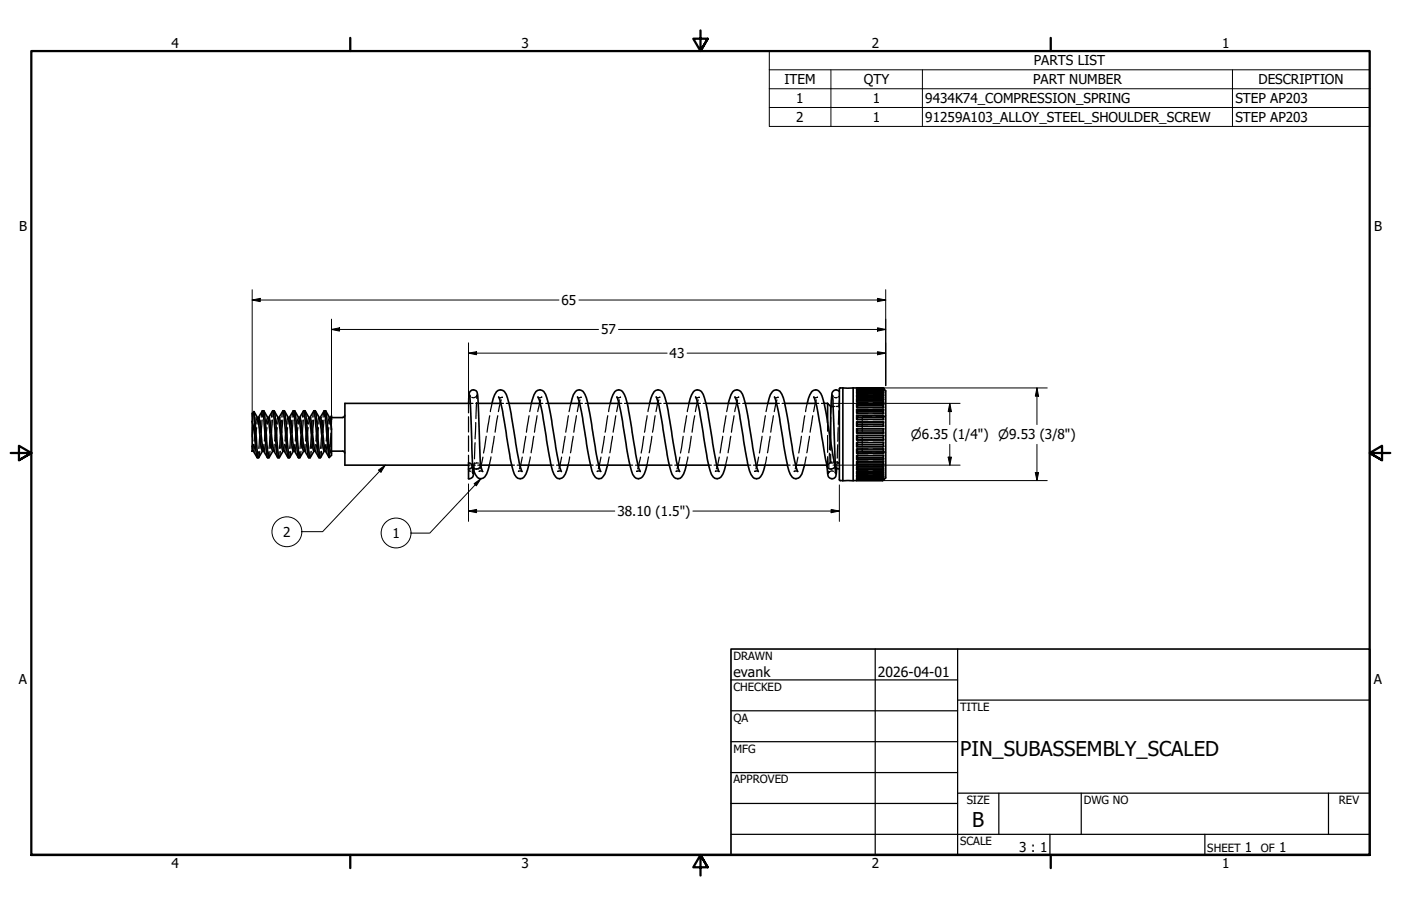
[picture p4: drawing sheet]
<svg xmlns="http://www.w3.org/2000/svg" width="432mm" height="279mm" viewBox="0 0 432 279" stroke-linecap="round" stroke-linejoin="round" font-family="sans-serif">
<!-- layer: Hidden (ANSI) -->
<g fill="none" stroke="#000" stroke-width=".38">
<path d="M264 119.7l3.4 .1M264 120h.2M264.2 120l.1 .2M264.2 119.8l.1 .2M264.3 120h.1M264.3 120h3.2M267.3 120h-3M268.9 120h3.5M269 119.8h3.2M77.9 131.6l-.2 3.1M78.2 137l-.4 2.1M78.2 126.9l-.3 3.1"/>
<path d="M78.5 137.2l-.1 1.4-.4 .5M78.7 131.8l-.4 4.2M79.1 131.9l-.4 4.2M79.4 128.8l-.3 .5-.2 1.4M79.7 128.8l-.5 2M79.7 139.3l-.4 1.9M80.1 134.4l-.3 3.9M80.1 139.2l-.3 1.9M80.4 129.6l-.3 3.9M80.5 134.4l-.4 3.8M80.8 126.7l-.3 2M80.8 129.5l-.3 3.9"/>
<path d="M81.3 126.7l-.4 1.9M81.3 137l-.3 2.1M81.7 137.2l-.2 1.4-.3 .5M81.9 131.8l-.4 4.2M82.3 131.9l-.4 4.2M82.5 128.8l-.3 .5-.2 1.4M82.9 128.8l-.5 2M82.9 139.3l-.4 1.9M83.2 134.4l-.3 3.9M83.2 139.2l-.3 1.9M83.6 129.6l-.3 3.9M83.6 134.4l-.3 3.8"/>
<path d="M84 126.7l-.3 2M84 129.5l-.3 3.9M84.5 126.7l-.4 1.9M84.5 137l-.4 2.1M84.9 137.2l-.2 1.4-.3 .5M85.1 131.8l-.5 4.2M85.5 131.9l-.5 4.2M85.7 128.8l-.3 .5-.2 1.4M86 128.8l-.4 2M86 139.3l-.3 1.9M86.4 134.4l-.3 3.9M86.4 139.2l-.3 1.9"/>
<path d="M86.7 129.6l-.2 3.9M86.8 134.4l-.3 3.8M87.2 126.7l-.3 2M87.2 129.5l-.3 3.9M87.6 126.7l-.4 1.9M87.7 137l-.4 2.1M88.1 137.2l-.2 1.4-.3 .5M88.3 131.8l-.5 4.2M88.6 131.9l-.4 4.2M88.9 128.8l-.3 .5-.2 1.4M89.2 128.8l-.4 2M89.2 139.3l-.4 1.9"/>
<path d="M89.6 134.4l-.3 3.9M89.6 139.2l-.3 1.9M89.9 129.6l-.2 3.9M90 134.4l-.3 3.8M90.4 126.7l-.4 2M90.4 129.5l-.4 3.9M90.8 126.7l-.4 1.9M90.9 137l-.4 2.1M91.2 137.2l-.1 1.4-.4 .5M91.4 131.8l-.4 4.2M91.8 131.9l-.4 4.2M92.1 128.8l-.3 .5-.2 1.4"/>
<path d="M92.4 128.8l-.5 2M92.4 139.3l-.4 1.9M92.8 134.4l-.3 3.9M92.8 139.2l-.3 1.9M93.1 129.6l-.3 3.9M93.2 134.4l-.4 3.8M93.5 126.7l-.3 2M93.5 129.5l-.3 3.9M94 126.7l-.4 1.9M94 137l-.3 2.1M94.4 137.2l-.2 1.4-.3 .5M94.6 131.8l-.4 4.2"/>
<path d="M95 131.9l-.4 4.2M95.2 128.8l-.3 .5-.2 1.4M95.6 128.8l-.5 2M95.6 139.3l-.4 1.9M95.9 134.4l-.3 3.9M95.9 139.2l-.3 1.9M96.3 129.6l-.3 3.9M96.3 134.4l-.3 3.8M96.7 126.7l-.3 2M96.7 129.5l-.3 3.9M97.2 126.7l-.4 1.9M97.2 137.1l-.4 2"/>
<path d="M97.6 137.2l-.2 1.4-.3 .5M97.8 131.8l-.5 4.2M98.2 131.9l-.5 4.2M98.4 128.8l-.3 .5-.2 1.4M98.7 128.8l-.4 2M98.7 139.3l-.3 1.9M99.1 134.4l-.3 3.9M99.1 139.2l-.3 1.9M99.4 129.6l-.2 3.9M99.5 134.4l-.3 3.8M99.9 126.7l-.3 2M99.9 129.5l-.3 3.9"/>
<path d="M100.3 126.7l-.4 1.9M100.4 137.1l-.4 2M100.8 137.2l-.2 1.4-.3 .5M101 131.8l-.5 4.2M101.3 131.9l-.4 4.2M101.6 128.8l-.3 .5-.2 1.4M101.7 138.9l-.2 2.2M101.9 128.8l-.4 2M102 133.6l-.2 4.3M102.2 130.4l-.2 2.1M102.2 129.3v1M102.2 131.3v1"/>
<path d="M144.4 124.4v.2M144.4 124.8v2.5M144.4 128.5v4.7M144.4 134.4v4.8M144.8 121.9l.2 .3M145 124.4h.8M145.4 122.6a1.17 1.17 0 0 0 1.6-.7l-.1 1M146.4 136.5l-.2 5M146.6 130.3l-.2 5M146.6 124.4h.8M146.9 124.1l-.2 5M149.9 134.6l-.9 5.1"/>
<path d="M150.9 128.2l-.8 5.1M151.6 124.4l-.5 2.5M152.3 134.6l-.7 5M153.4 128.2l-.8 5.1M153.7 122.4l.2 .2M154.2 124.4l-.6 2.5M154.4 124.4h.8M154.5 123.3l-.3 .7M154.7 122.6h-.6M156 124.4h.9M162.1 134.6l-.9 5.1M163.1 128.2l-.9 5.1"/>
<path d="M163.8 124.4l-.5 2.5M164.5 134.6l-.8 5M165.5 128.2l-.8 5.1M165.8 122.4l.2 .2M166.3 124.4l-.6 2.5M166.5 124.4h.8M166.6 123.3l-.2 .7M166.9 122.6l.1-.2-.8 .2M168.2 124.4h.8M174.2 134.6l-.8 5.1M175.2 128.2l-.8 5.1M176 124.4l-.6 2.5"/>
<path d="M176.7 134.6l-.9 5M177.7 128.2l-.9 5.1M178 122.4l.1 .2M178.4 124.4l-.5 2.5M178.6 124.4h.9M178.8 123.3l-.2 .7M179.1 122.6h-.7M180.3 124.4h.9M186.3 134.6l-.8 5.1M187.3 128.2l-.8 5.1M188.1 124.4l-.5 2.5M188.8 134.6l-.8 5"/>
<path d="M189.8 128.2l-.8 5.1M190.1 122.4l.2 .2M190.6 124.4l-.5 2.5M190.8 124.4h.8M190.9 123.3l-.2 .7M191.2 122.6h-.7M192.5 124.4h.8M198.4 134.6l-.8 5.1M199.5 128.2l-.9 5.1M200.2 124.4l-.5 2.5M200.9 134.6l-.8 5M201.9 128.2l-.8 5.1"/>
<path d="M202.2 122.4l.2 .2M202.7 124.4l-.5 2.5M202.9 124.4h.9M203.1 123.3l-.3 .7M203.3 122.6h-.7M204.6 124.4h.8M210.6 134.6l-.9 5.1M211.6 128.2l-.8 5.1M212.3 124.4l-.5 2.5M213 134.6l-.7 5M214.1 128.2l-.8 5.1M214.4 122.4l.2 .2"/>
<path d="M214.9 124.4l-.6 2.5M215.1 124.4h.8M215.2 123.3l-.3 .7M215.5 122.6h-.7M216.7 124.4h.9M222.8 134.6l-.9 5.1M223.8 128.2l-.9 5.1M224.5 124.4l-.5 2.5M225.2 134.6l-.8 5M226.3 128.2l-.9 5.1M226.5 122.4l.2 .2M227 124.4l-.6 2.5"/>
<path d="M227.2 124.4h.8M227.3 123.3l-.2 .7M227.6 122.6l.1-.2-.8 .2M228.9 124.4h.8M234.9 134.6l-.8 5.1M235.9 128.2l-.8 5.1M236.7 124.4l-.6 2.5M237.4 134.6l-.9 5M238.4 128.2l-.8 5.1M238.7 122.4l.1 .2M239.1 124.4l-.5 2.5M239.3 124.4h.9"/>
<path d="M239.5 123.3l-.2 .7M239.8 122.6h-.7M241 124.4h.9M247 134.6l-.8 5.1M248 128.2l-.8 5.1M248.8 124.4l-.5 2.5M249.5 134.6l-.8 5M250.5 128.2l-.8 5.1M250.8 122.4l.2 .2M251.3 124.4l-.5 2.5M251.5 124.4h.8M251.6 123.3l-.2 .7"/>
<path d="M251.9 122.6h-.7M253.2 124.4h.8M255.1 130.4v2.6M255.1 134.3v5.2M255.7 139.8l-.2 4.4M255.8 134.2l-.1 4.5M256 128.7l-.2 4.4M256 136.5v2.4M256.2 125.3l-.2 2.3M256.5 121.9l.3 .3M256.8 125.3h.4M257.2 122.6h.9"/>
<path d="M258.2 137.2l-.2 4.1M258.3 131.9l-.1 4.2M258.4 125.3h-.7M258.5 126.7l-.1 4.2M258.7 123.5l-.1 2.1M258.7 122.2l-.3 .2M258.7 124.8l-.1 .3M264 131.4h3.5M264 138.5h.2M264 136.5h.2M264 120.5l.2 .1M264 121.3l.2 .2"/>
<path d="M264 122.6h.2M264 124h.2M264 125.6h.2M264 127.4h.2M264 129.3l.2 .1M264.2 121.3l.1 .3h3.2M264.2 136.4h3.3M264.2 120.5v.1M264.2 122.6h.1M264.2 129.4h.1M264.2 120.7h.1M264.2 121.5l.1 .1"/>
<path d="M264.2 122.7h.1M264.2 124.1h.1M264.2 125.7h.1M264.2 127.4l.1 .1M264.3 138.4v.1M264.3 120.1l3.2 .1M264.3 120.7h3.2M264.3 122.7h3.2M264.3 124v.1h3.2M264.3 125.7h3.2M264.3 127.4l3.2 .1M264.3 129.3l3.2 .1"/>
<path d="M264.3 138.4h3.2M264.3 138.4l-.1 .1M265.7 130.5v2.6M265.7 134.8v2.6M265.7 138.2l.1 1.1M265.8 128.7l-.1 1M265.9 128.5h2.8M265.9 139.3l2.8 .1M269.1 131.4h3.3M269.1 136.4h3.3M269.1 138.4h3.3M269.1 120h3.3"/>
<path d="M269.1 120.2h3.3M269.1 120.7h3.3M269.1 121.6h3.3M269.1 122.7h3.3M269.1 124.1h3.3M269.1 125.7h3.3M269.1 127.5h3.3M269.1 129.4h3.3M270 139.4h2.8M272.8 128.5h-2.8M272.9 139.5l.1 .1M273 128.2l-.1 .1"/>
<path d="M144.4 140.4v2.3M144.4 145.2l.7 .2M144.4 143.4h.4M145.2 143.4h.3M145.5 145.6l.3 .4M145.7 143.4h.8M145.8 143.4l-.1 .4M146.2 142.7l-.2 2.5M146.5 142.9l-.5 .2M146.7 142.8h.7M147.3 143.4h.8M147.7 145.3h.7"/>
<path d="M147.9 143.1l.2 .5M148.1 143.5v.1M148.2 143.9l-.2 .7M148.6 145.4h.2M148.8 141l-.5 2.4M151.3 140.9l-.5 2.5M157.7 143.4h.9M159.4 143.4h.8M159.8 145.3h.7M160.3 143.9l-.2 .7M160.7 145.4h.2M161 141l-.5 2.4"/>
<path d="M163.4 140.9l-.5 2.5M169.9 143.4h.8M171.5 143.4h.8M172 145.3h.7M172.5 143.9l-.2 .7M172.9 145.4h.1M173.1 141l-.5 2.4M175.6 140.9l-.5 2.5M182 143.4h.8M183.7 143.4h.8M184.1 145.3h.7M184.6 143.9l-.2 .7"/>
<path d="M185 145.4h.2M185.2 141l-.5 2.4M187.8 140.9l-.5 2.5M194.1 143.4h.9M195.8 143.4h.9M196.3 145.3h.7M196.8 143.9l-.3 .7M197.2 145.4h.2M197.4 141l-.6 2.4M199.9 140.9l-.5 2.5M206.3 143.4h.8M208 143.4h.8"/>
<path d="M208.4 145.3h.7M208.9 143.9l-.2 .7M209.3 145.4h.2M209.5 141l-.5 2.4M212 140.9l-.5 2.5M218.4 143.4h.9M220.1 143.4h.8M220.5 145.3h.7M221 143.9l-.2 .7M221.4 145.4h.2M221.7 141l-.5 2.4M224.2 140.9l-.6 2.5"/>
<path d="M230.6 143.4h.8M232.2 143.4h.8M232.7 145.3h.7M233.2 143.9l-.2 .7M233.6 145.4h.1M233.8 141l-.5 2.4M236.3 140.9l-.5 2.5M242.7 143.4h.8M244.4 143.4h.8M244.8 145.3h.8M245.3 143.9l-.2 .7M245.7 145.4h.2"/>
<path d="M245.9 141l-.5 2.4M248.5 140.9l-.5 2.5M254.8 143.4h.3M255 143.8v.1M255.1 143.3l-.1 .7M255.1 140.8v2.6M255.4 145.3l-.1 .7 .1-.2a1.17 1.17 0 0 1 1.5-.4M255.4 143.1l-.3 .3M256 140.1v2.4M256 142.5l-.3 .3M256 142.5h.4M256.7 142.8l-1.1 .1"/>
<path d="M256.8 142.5h.3M257.1 143.1l.3 .4M257.3 145.6l.3 .4M257.4 142.5h.2M257.7 143.3l-.3 .5M257.9 142.5l.5 .1M258 142.4l-.1 2.1M258.6 142.8l.1 .3M258.7 142.7l-.6 .2M264 140.5h.2M264.2 148h3.1M264.2 148.1h3.2"/>
<path d="M264.2 142.2l-.2 .1M264.2 143.9l-.2 .1M264.2 145.3l-.2 .1M264.2 146.4l-.2 .1M264.2 147.3l-.2 .1M264.2 147.9l-.2 .1M264.2 148.1l-.2 .1M264.2 140.4h3.3M264.2 147.3v.1M264.2 148h3.3M264.3 142.2v.1M264.3 147.9h3.2"/>
<path d="M264.3 142.2h3.2M264.3 143.8h3.2M264.3 143.8v.2M264.3 145.2h.1M264.3 146.3l-.1 .2M264.3 147.1v.1M264.3 147.7v.1M264.3 145.2h3.2M264.3 145.3l-.1 .1M264.3 146.3h3.2M264.3 147.1h3.2M264.3 147.7h3.2"/>
<path d="M264.3 142.2h-.1M264.3 143.8h-.1M264.3 145.2h-.1M264.3 146.3l-.1 .1M264.3 147.1l-.1 .1M264.3 147.7l-.1 .1M264.3 148h-.1M268.9 148h3.5M269 148.1h3.2M269.1 140.4h3.3M269.1 142.2h3.3M269.1 143.8h3.3"/>
<path d="M269.1 145.2h3.3M269.1 146.3h3.3M269.1 147.1h3.3M269.1 147.7h3.3M269.1 147.9h3.3"/>
</g>
<g fill="#000">
<circle cx="78" cy="139.1" r=".19"/>
<circle cx="78.1" cy="139.1" r=".19"/>
<circle cx="79.3" cy="128.8" r=".19"/>
<circle cx="79.6" cy="128.8" r=".19"/>
<circle cx="81.2" cy="139.1" r=".19"/>
<circle cx="81.3" cy="139.1" r=".19"/>
<circle cx="82.5" cy="128.8" r=".19"/>
<circle cx="82.8" cy="128.8" r=".19"/>
<circle cx="84.4" cy="139.1" r=".19"/>
<circle cx="84.5" cy="139.1" r=".19"/>
<circle cx="85.7" cy="128.8" r=".19"/>
<circle cx="86" cy="128.8" r=".19"/>
<circle cx="87.6" cy="139.1" r=".19"/>
<circle cx="88.8" cy="128.8" r=".19"/>
<circle cx="89.2" cy="128.8" r=".19"/>
<circle cx="90.7" cy="139.1" r=".19"/>
<circle cx="90.8" cy="139.1" r=".19"/>
<circle cx="92" cy="128.8" r=".19"/>
<circle cx="92.3" cy="128.8" r=".19"/>
<circle cx="93.9" cy="139.1" r=".19"/>
<circle cx="94" cy="139.1" r=".19"/>
<circle cx="95.2" cy="128.8" r=".19"/>
<circle cx="95.5" cy="128.8" r=".19"/>
<circle cx="97.1" cy="139.1" r=".19"/>
<circle cx="97.2" cy="139.1" r=".19"/>
<circle cx="98.4" cy="128.8" r=".19"/>
<circle cx="98.7" cy="128.8" r=".19"/>
<circle cx="100.3" cy="139.1" r=".19"/>
<circle cx="101.5" cy="128.8" r=".19"/>
<circle cx="101.9" cy="128.8" r=".19"/>
<circle cx="264.3" cy="136.4" r=".19"/>
<circle cx="264.3" cy="125.6" r=".19"/>
<circle cx="264.3" cy="136.5" r=".19"/>
<circle cx="258.7" cy="142.7" r=".19"/>
<circle cx="264.3" cy="140.5" r=".19"/>
<circle cx="264.3" cy="140.4" r=".19"/>
<circle cx="264.3" cy="147.9" r=".19"/>
</g>
<!-- layer: Visible (ANSI) -->
<g fill="none" stroke="#000" stroke-width=".51">
<path d="M259.7 119.6h3.2M259.8 119.6v28.6h-.8l-.3-.3v-27.9M259.8 119.6h-.8l-.3 .3M264 119.6l8 .1h-8v.3h8.2M264 119.6h-1v28.6h1M264 119.7l.2 .3M272.2 120l.2 .2-.4-.5 1 .8v26.9l-1 .8M77.7 137.6l.2 1.3 1.3 2.2M77.7 130l.8 3.9M78.3 126.9l1.3 2.6 .8 7.5 .5 2.1M78.5 128.8l-.3-1.9-.5 .6v11.7l.3-.1M78.5 133.9a27.1 27.1 0 0 0 .8 7.3h.4"/>
<path d="M78.5 128.8l.7 10.1 .5 2.3 1.2-2.1M78.5 128.8v5.1M79.3 128.8h.5l.3 1.3 1 8.7 1.3 2.3M79.6 128.8l1.2-2.1a42.1 42.1 0 0 1 1.1 9.7l.3 4.2 .3 .6h.4M80.9 126.7l.5 .2 .2 1.1 .9 11.5 .3 1.7 1.3-2.1M80.9 139.1h.3M81.3 126.7l1.4 2.8 .9 7.5 .5 2.1M82.5 128.8h.4M82.8 128.8l1.2-2.1a42.1 42.1 0 0 1 1 9.7l.4 4.2 .3 .6h.3M82.9 128.8l.3 1.3 1.1 8.7 1.3 2.3M84.1 126.7l.5 .2 .2 1.1 .9 11.5 .3 1.7 1.2-2.1M84.1 139.1h.3"/>
<path d="M84.5 126.7l1.4 2.8 .8 7.5 .5 2.1M85.7 128.8h.4l.3 1.3 1 8.7 1.4 2.3M86 128.8l1.2-2.1a42.1 42.1 0 0 1 1 9.7l.4 4.2 .2 .6h.4M87.2 126.7h.4l.3 1.3 .9 11.5 .4 1.7 1.2-2.1M87.2 139.1h.4M87.7 126.7l1.4 2.8 .8 7.5 .5 2.1M88.8 128.8h.5l.3 1.3 1 8.7 1.3 2.3M89.2 128.8l1.2-2.1a42.1 42.1 0 0 1 1 9.7l.4 4.2 .2 .6h.4M90.4 126.7h.4l.3 1.3 .9 11.5 .3 1.7 1.3-2.1M90.4 139.1h.3M90.9 126.7l1.4 2.8 .8 7.5 .5 2.1M92 128.8h.5l.3 1.3 1 8.7 1.3 2.3"/>
<path d="M92.3 128.8l1.2-2.1a43.9 43.9 0 0 1 1.1 9.7l.3 4.2 .3 .6h.4M93.6 126.7h.4l.3 1.3 .9 11.5 .3 1.7 1.3-2.1M93.6 139.1h.3M94 126.7l1.4 2.8 .9 7.5 .5 2.1M95.2 128.8h.4l.3 1.3 1.1 8.7 1.3 2.3M95.5 128.8l1.2-2.1a43.9 43.9 0 0 1 1 9.7l.4 4.2 .3 .6h.3M96.8 126.7h.4l.3 1.3 .9 11.5 .3 1.7 1.2-2.1M96.8 139.1h.3M97.2 126.7l1.4 2.8 .8 7.5 .5 2.1M98.4 128.8h.4l.3 1.3 1 8.7 1.3 2.2M98.7 128.8l1.2-2.1 .4 1.3 1 12.8M99.9 126.7h.5l.2 .9 .7 9.6"/>
<path d="M99.9 139.1h.4M100.4 126.7a8.8 8.8 0 0 1 1.8 5.6v8.1l-.7 .7-.2-.3M101.3 137.2l.9 2.6M101.3 137.2v3.6M101.5 128.8h.4l.3 .5v-1l-.3 .5M102.2 139.1h3.4l.5 .2 .1 .4M102.2 128.8h3.5M106.2 128.1l-.1 .4-.5 .2M144.8 121.9l.9 21.9a1.26 1.26 0 0 0 1.2 .8 1.26 1.26 0 0 0 1.2-1l-.9-21.9a1.37 1.37 0 0 0-1.5-1.5 1.37 1.37 0 0 0-1.2 1.8l-.1 2.4M145 124.4h-38.7v19h38.1M147.4 124.4h7M151.6 124.4l.2-.8a5.2 5.2 0 0 1 1.7-3.2 1.85 1.85 0 0 1 2.5 1.2l1 3.2 .9 5a105.8 105.8 0 0 0 2.9 15.6h.1"/>
<path d="M153.7 122.4a92.4 92.4 0 0 1 3 15.7l.9 4.9a7.9 7.9 0 0 0 2 4.5l.7 .1a2.77 2.77 0 0 0 2.3-2.6l.3-1.6M154.2 124v.4M156.9 124.4h9.6M163.8 124.4l.2-.8a5.2 5.2 0 0 1 1.7-3.2 1.85 1.85 0 0 1 2.4 1.2 127.2 127.2 0 0 1 3.5 18.4l.7 3.4 .7 2M165.8 122.4a57.7 57.7 0 0 1 2.7 13.4l1.2 7.2a7.9 7.9 0 0 0 2.1 4.5 1.92 1.92 0 0 0 2.4-1.3l.9-2.8M166.4 124l-.1 .4M169 124.4h9.6M176 124.4l.1-.8a4.8 4.8 0 0 1 1.7-3.2 1.85 1.85 0 0 1 2.5 1.2l.8 2.5 1.1 5.7a83.4 83.4 0 0 0 3 15.6M178 122.4a86.3 86.3 0 0 1 3 15.7l.9 4.9a7 7 0 0 0 2.1 4.5l.6 .1a2.77 2.77 0 0 0 2.2-2.6l.5-1.6M178.6 124l-.2 .4M181.2 124.4h9.6M188.1 124.4l.2-.8a5.2 5.2 0 0 1 1.7-3.2l.7-.2a2.63 2.63 0 0 1 2.1 2.5l1.5 7.1a122.1 122.1 0 0 0 2.9 15.2l.2 .4"/>
<path d="M190.1 122.4a86.8 86.8 0 0 1 3 15.6l1 5a7.9 7.9 0 0 0 2 4.5 1.92 1.92 0 0 0 2.5-1.3l.8-2.8M190.7 124l-.1 .4M193.3 124.4h9.6M200.2 124.4l.2-.8a5.2 5.2 0 0 1 1.7-3.2 1.85 1.85 0 0 1 2.5 1.2l.9 3.2 .9 5a110.7 110.7 0 0 0 3 15.6h.1M202.2 122.4a92.4 92.4 0 0 1 3.1 15.7l.9 4.9a7.9 7.9 0 0 0 2 4.5l.7 .1a2.77 2.77 0 0 0 2.2-2.6l.4-1.6M202.8 124l-.1 .4M205.4 124.4h9.7M212.3 124.4l.2-.8a5.2 5.2 0 0 1 1.7-3.2 1.85 1.85 0 0 1 2.5 1.2l1 3.2 .9 5a105.8 105.8 0 0 0 3 15.6M214.4 122.4a93.1 93.1 0 0 1 3 15.6l.9 5a7.9 7.9 0 0 0 2 4.5 1.92 1.92 0 0 0 2.5-1.3l.8-2.8M214.9 124v.4M217.6 124.4h9.6M224.5 124.4l.2-.8a5.2 5.2 0 0 1 1.7-3.2 1.85 1.85 0 0 1 2.5 1.2 127.2 127.2 0 0 1 3.4 18.4l.7 3.4 .7 2"/>
<path d="M226.5 122.4a57.7 57.7 0 0 1 2.7 13.4l1.2 7.2a7.9 7.9 0 0 0 2.1 4.5l.7 .1a2.77 2.77 0 0 0 2.2-2.6l.4-1.6M227.1 124l-.1 .4M229.7 124.4h9.6M236.7 124.4l.2-.8a4.8 4.8 0 0 1 1.6-3.2 1.85 1.85 0 0 1 2.5 1.2l.8 2.5 1.1 5.7a83.4 83.4 0 0 0 3 15.6M238.7 122.4a86.3 86.3 0 0 1 3 15.7l.9 4.9a7 7 0 0 0 2.1 4.5 1.92 1.92 0 0 0 2.4-1.3l.9-2.8M239.3 124l-.2 .4M241.9 124.4h9.6M250.8 122.4a35.5 35.5 0 0 1 2 8.9l2.2 12.7a1.28 1.28 0 0 0 1.3 .6 1.28 1.28 0 0 0 1.1-1.1l-1.6-8.4a67.2 67.2 0 0 0-2.8-13.8 1.66 1.66 0 0 0-2.8-.5l-1 2.1-.4 1.5M251.4 124l-.1 .4M254 124.4h1.1M255.1 124.4v6M255.1 124.4l.9 .9"/>
<path d="M256 125.3v11.2M256 125.3h.8M256.5 121.9l.9 21.9 .7 .7 .6 .2M258.7 120.7a1.29 1.29 0 0 0-1.4-.4 1.29 1.29 0 0 0-.9 1l-.2 4M264 138.5l8.4-.1v1.3l-8.4 .1zM264 136.5l8.4-.1v1.3l-8.4 .1zM264 134.3h8.4v1.3l-8.4 .1zM264 132.2h8.4v1.3h-8.4zM264 130.1h8.2l.2 .1v1.2h-8.4zM264 128.1h8.2l.2 .1v1.2l-8.4-.1zM264 126.2h8.2l.2 .2v1.1l-8.4-.1zM264 124.5h8.2l.2 .2v1l-8.4-.1z"/>
<path d="M264 123h8l.4 .2v.9l-.2-.1h-8.2zM264 121.8h8.2l.2 .9-.2-.1h-8.2zM264 120.8h8l.4 .2v.6l-.4-.3h-8zM264 120.1h8l.4 .2v.4l-.2-.2h-8.2zM264 130.1l.3 .1M264 132.2h.3M264 133.5h.3M264 134.3h.3M264 120.1l.3 .2M264 120.8l.3 .2M264 121.8l.3 .2M264 123l.3 .2"/>
<path d="M264 124.5l.3 .2M264 126.2l.3 .2M264 128.1l.3 .1M264.2 132.9l.1 .6h8.1M264.2 135l.1 .6h8.1M264.2 137.1l.1 .6h8.1M264.2 139.1l.1 .6h8.1M264.2 120.4v.1M264.2 121.2v.1M264.2 122.2v.4M264.2 123.6l.1 .4M264.2 125.1l.1 .5"/>
<path d="M264.2 126.9l.1 .5M264.2 128.8l.1 .5M264.3 136.5l-.1 .6h8M264.3 138.5l-.1 .6h8M264.3 135.6l-.3 .1M264.3 137.7l-.3 .1M264.3 139.7l-.3 .1M272.2 130.8h-8l.1 .6M272.4 132.2h-8.1l-.1 .7h8M272.4 134.3h-8.1l-.1 .7h8M272.4 120.3l-8.2 .1h8M272.4 121h-8.1l-.1 .2h8"/>
<path d="M272.4 122h-8.1l-.1 .2h8M272.4 123.2h-8.1l-.1 .4h8M272.4 124.7h-8.1l-.1 .4h8M272.4 126.4h-8.1l-.1 .5h8M272.4 128.2h-8.1l-.1 .6h8M272.4 130.2h-8.1l-.1 .6M144.4 144.7l1-.5 .2-.5-.6-.8-.6-.2v4.9a1.46 1.46 0 0 0 1.6-1.7v-.7M145.5 143.4h.2M145.6 143.7l.2 2.3M148.1 143.6l.7 1.8M148.1 143.4h9.6M148.3 143.4l-.1 .5"/>
<path d="M150.8 143.4l-.2 .9a3.9 3.9 0 0 1-2.4 3.3 2.64 2.64 0 0 1-2.2-2.3l-.3-1.3M160.2 143.4h9.7M160.5 143.4l-.2 .5M172.3 143.4h9.7M172.6 143.4l-.1 .5M184.5 143.4h9.6M184.7 143.4l-.1 .5M196.7 143.4h9.6M196.8 143.4v.5M208.8 143.4h9.6M209 143.4l-.1 .5M220.9 143.4h9.7"/>
<path d="M221.2 143.4l-.2 .5M233 143.4h9.7M233.3 143.4l-.1 .5M245.2 143.4h9.6M245.4 143.4l-.1 .5M255 143.9l.1 2.1a1.35 1.35 0 0 0 1.2 1.6 1.35 1.35 0 0 0 1.4-1.4l.2-1.7M257.1 142.5h.3M257.4 143.6l.2 2.4M259.7 148.3h3.2M264 148.2h8M264 147.4h8l.4-.3-.2 .7h-8.2zM264 146.5h8.2l.2-.2v.6l-.2 .2h-8.2z"/>
<path d="M264 145.4h8l.4-.2v.7l-.4 .2h-8zM264 144h8l.4-.2v.9l-.2 .1h-8.2zM264 142.3l8.4-.1v1l-.4 .2h-8zM264 140.5l8.4-.1v1.1l-8.4 .2zM264.2 141l.1 .5h8.1M264.2 142.7l.1 .5h8.1M264.2 144.3l.1 .4h8.1M264.2 145.6l.1 .3h8.1M264.2 146.7l.1 .2h8.1M264.2 147.4l8.2 .1M264.2 145.4v.2h8M264.2 146.5v.2h8"/>
<path d="M264.2 147.4h8M264.2 148l-.2 .1M264.3 140.5l-.1 .5h8M264.3 142.3l-.1 .4h8M264.3 144l-.1 .3h8M264.3 141.5l-.3 .2M264.3 143.2l-.3 .2M264.3 144.7l-.3 .1M264.3 145.9l-.3 .2M264.3 146.9l-.3 .2M264.3 147.5l-.3 .3M272 148h-8v.1h8"/>
<path d="M272 148l.4-.3-.4 .4M272.1 148h.1"/>
</g>
<g fill="#000">
<circle cx="272.2" cy="119.8" r=".25"/>
<circle cx="272.2" cy="148.1" r=".25"/>
</g>
<!-- layer: Symbol (ANSI) -->
<g fill="none" stroke="#000" stroke-width=".31">
<path d="M237.1 21.5v-5.8h185v5.8M237.1 21.5h185v5.9M237.1 21.5v17.5h185v-11.6M237.1 27.4h185M237.1 33.1h185M256.1 21.5v17.5M284.3 21.5v17.5M379.9 21.5v17.5M116.6 145l2.1-1.6-1.3 2.2zM118.7 143.4l-19.3 20.6h-6.4M146.1 149.2l2.1-1.6-1.4 2.2zM148.2 147.6l-15.7 16.8h-5.8"/>
<circle cx="88.4" cy="164" r="4.6"/>
<circle cx="122.1" cy="164.4" r="4.6"/>
</g>
<!-- layer: Border (ANSI) -->
<path d="M107.9 11.7v4M215.9 9.4v6.3l-2.2-3.8h4.4l-2.2 3.8 2.2-3.8M323.8 11.7v4M3.3 139.7h6.4l-3.9-2.2v4.4l3.9-2.2-3.9 2.2M428.5 139.7h-6.4l3.9-2.2v4.4l-3.9-2.2 3.9 2.2M9.7 263.7v-248h412.4v248h-412.4h412.4M107.9 263.7v4M218.1 267.5l-2.2-3.8 2.2 3.8h-4.4l2.2-3.8v6.3M323.8 263.7v4" fill="none" stroke="#000" stroke-width=".7"/>
<!-- layer: Title (ANSI) -->
<g fill="none" stroke="#000" stroke-width=".38">
<path d="M225.3 209.7h69.8M225.3 219.2h69.8M269.7 200.2v63.5M295.1 215.9h127M295.1 200.2v63.5M225.3 228.7h69.8M225.3 238.3h69.8M225.3 257.3h196.8M225.3 247.8h69.8M295.1 244.6h127M307.8 244.6v12.7M323.6 257.3v6.4"/>
<path d="M333.2 244.6v12.7M371.3 257.3v6.4M409.4 244.6v12.7"/>
</g>
<path d="M225.3 200.2h196.8v63.5h-196.8z" fill="none" stroke="#000" stroke-width=".51"/>
<!-- layer: Dimension (ANSI) -->
<g fill="none" stroke="#000" stroke-width=".31">
<path d="M77.7 92.5l2.5-.5v1zM77.7 92.5h94.6M77.7 89.3v39.1M102.2 98.4v30.4M178.4 92.5h94.6M270.4 92l2.6 .5-2.6 .5zM273 89.3v29.6M102.2 101.6l2.4-.5v1zM102.2 101.6h82.3M144.4 108.9l2.5-.4v.9zM144.4 108.9h61.2M144.4 105.7v17.6"/>
<path d="M190.6 101.6h82.4M211.8 108.9h61.2M264.5 119.6h58.3M270.4 101.1l2.6 .5-2.6 .5zM270.4 108.5l2.6 .4-2.6 .5zM319.6 119.6l.5 2.6h-1zM319.6 119.6v11.3M256.7 124.4h39.2M292.7 124.4l.5 2.5h-1zM292.7 124.4v6.5M292.7 137v6.4M319.6 137v11.2"/>
<path d="M144.4 157.6l2.5-.5v1zM144.4 149.2v11.6M144.4 157.6h45.1M213.6 157.6h45.1M256.2 157.1l2.5 .5-2.5 .5zM256.7 143.4h39.2M258.7 149.5v11.3M264.5 148.2h58.3M292.2 141h1l-.5 2.4zM319.1 145.7h1l-.5 2.5z"/>
</g>
<path d="M77.7 92.5l2.5-.5v1zM270.4 92l2.6 .5-2.6 .5zM102.2 101.6l2.4-.5v1zM144.4 108.9l2.5-.4v.9zM270.4 101.1l2.6 .5-2.6 .5zM270.4 108.5l2.6 .4-2.6 .5zM292.7 124.4l.5 2.5h-1zM319.6 119.6l.5 2.6h-1zM144.4 157.6l2.5-.5v1zM256.2 157.1l2.5 .5-2.5 .5zM292.2 141h1l-.5 2.4zM319.1 145.7h1l-.5 2.5z" fill="#000"/>
<!-- layer: Symbol (ANSI) -->
<path d="M116.6 145l2.1-1.6-1.3 2.2zM146.1 149.2l2.1-1.6-1.4 2.2z" fill="#000"/>
<g font-size="6.3">
<text x="295.9" y="233.2">PIN_SUBASSEMBLY_SCALED</text>
<text x="299.7" y="255.1">B</text>
</g>
<g font-size="4.3">
<text x="226.1" y="208.9">evank</text>
<text x="270.5" y="208.9">2026-04-01</text>
</g>
<g font-size="4.2">
<text x="52.8" y="14.7">4</text>
<text x="160.8" y="14.7">3</text>
<text x="268.7" y="14.7">2</text>
<text x="376.7" y="14.7">1</text>
<text x="318.6" y="20.2">PARTS LIST</text>
<text x="241.8" y="26">ITEM</text>
<text x="266.3" y="26">QTY</text>
<text x="318.4" y="26">PART NUMBER</text>
<text x="387.9" y="26">DESCRIPTION</text>
<text x="245.4" y="31.8">1</text>
<text x="269" y="31.8">1</text>
<text x="285.2" y="31.8">9434K74_COMPRESSION_SPRING</text>
<text x="380.7" y="31.8">STEP AP203</text>
<text x="245.4" y="37.6">2</text>
<text x="269" y="37.6">1</text>
<text x="285.2" y="37.6">91259A103_ALLOY_STEEL_SHOULDER_SCREW</text>
<text x="380.7" y="37.6">STEP AP203</text>
<text x="5.9" y="71.4">B</text>
<text x="423.5" y="71.4">B</text>
<text x="173" y="94">65</text>
<text x="185.3" y="103.1">57</text>
<text x="206.4" y="110.4">43</text>
<text x="190.3" y="159.2">38.10 (1.5&quot;)</text>
<text x="87.3" y="165.5">2</text>
<text x="121" y="165.9">1</text>
<text x="5.8" y="211.1">A</text>
<text x="423.4" y="211.1">A</text>
<text x="314.1" y="262.8">3 : 1</text>
<text x="383.7" y="262.8">1</text>
<text x="394.2" y="262.8">1</text>
<text x="52.8" y="267.7">4</text>
<text x="160.8" y="267.7">3</text>
<text x="268.7" y="267.7">2</text>
<text x="376.7" y="267.7">1</text>
</g>
<g font-size="3.9">
<text x="280.7" y="135.4">⌀6.35 (1/4&quot;)</text>
<text x="307.6" y="135.4">⌀9.53 (3/8&quot;)</text>
</g>
<g font-size="3.5">
<text x="226.1" y="203.5">DRAWN</text>
<text x="226.1" y="213">CHECKED</text>
<text x="295.9" y="219.2">TITLE</text>
<text x="226.1" y="222.6">QA</text>
<text x="226.1" y="232.1">MFG</text>
<text x="226.1" y="241.6">APPROVED</text>
<text x="297.9" y="248">SIZE</text>
<text x="334" y="248">DWG NO</text>
<text x="412.7" y="247.9">REV</text>
<text x="295.9" y="260.7">SCALE</text>
<text x="372.1" y="262.8">SHEET</text>
<text x="388.6" y="262.8">OF</text>
</g>
</svg>
